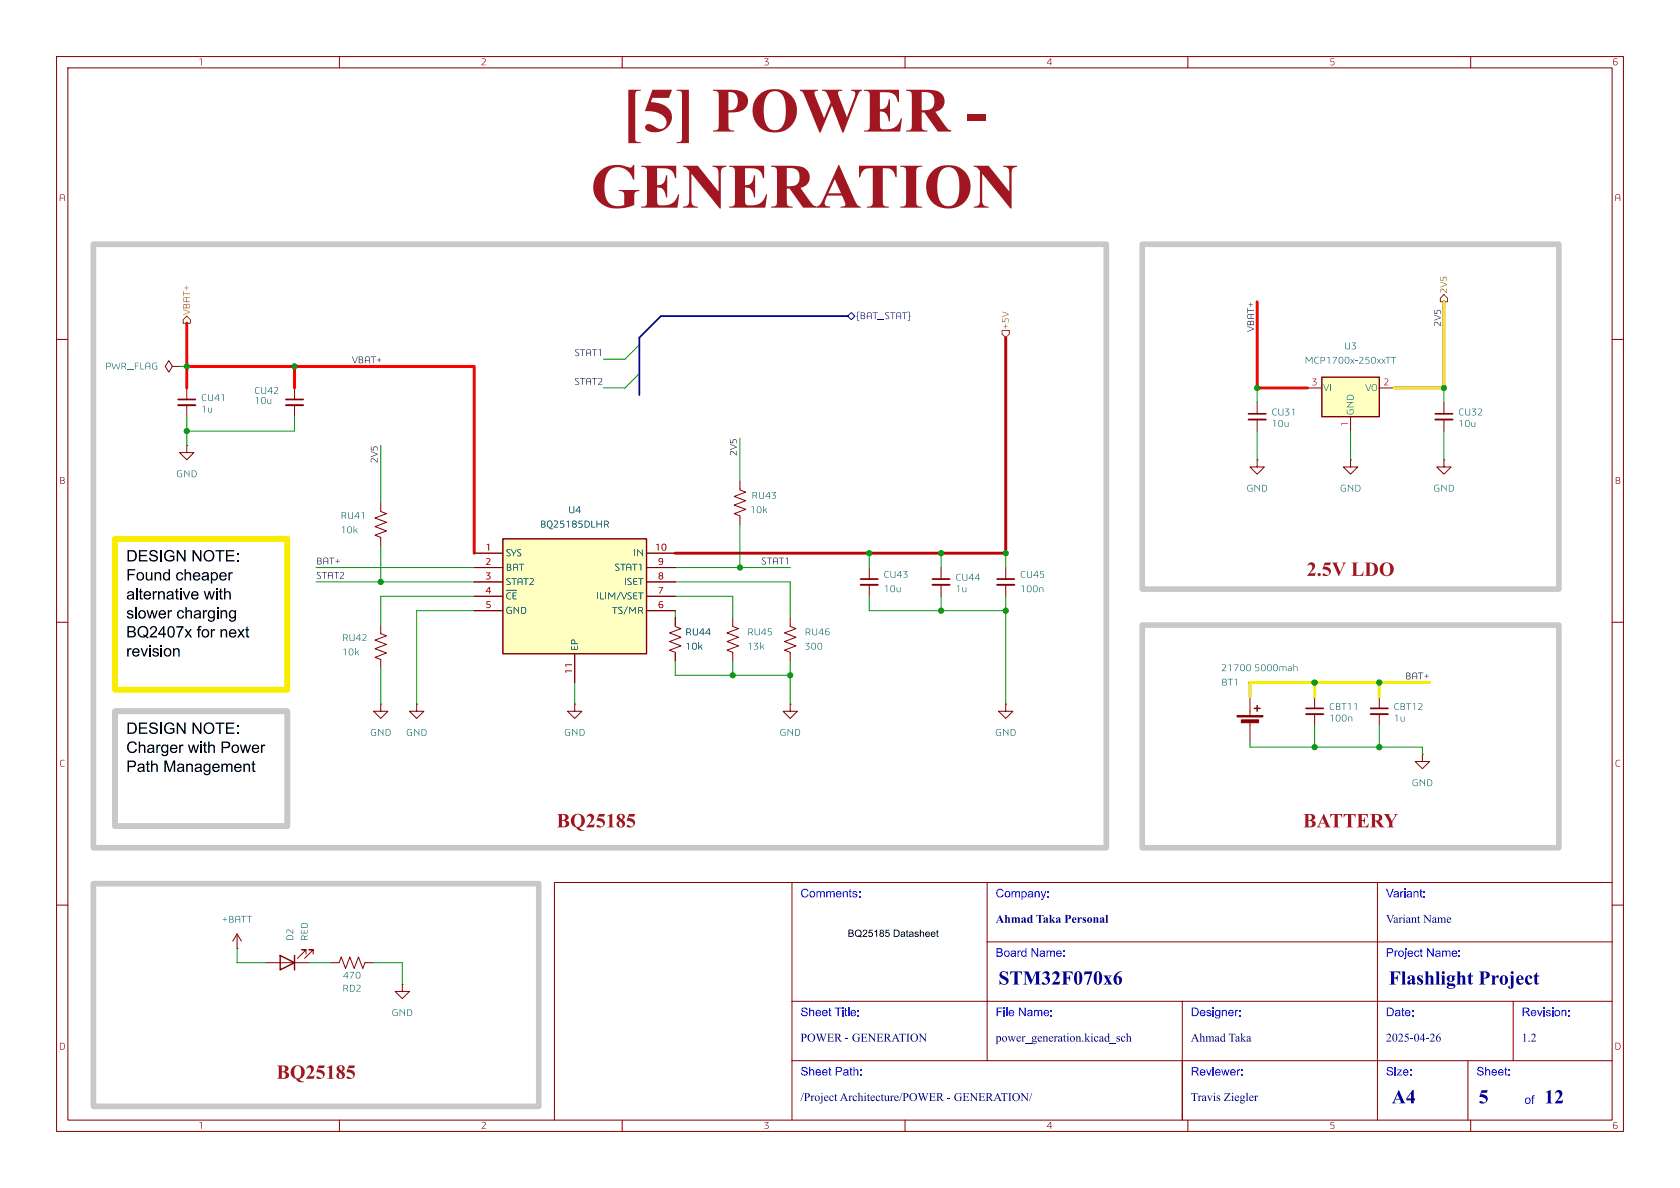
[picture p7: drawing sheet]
<svg xmlns="http://www.w3.org/2000/svg" width="297mm" height="210mm" viewBox="0 0 297 210" stroke-linecap="round" stroke-linejoin="round" font-family="sans-serif">
<g fill="none" stroke="#840000" stroke-width=".18">
<path d="M10 10h277v190h-277zM12 12h273v186h-273zM60 10v2M110 10v2M160 10v2M210 10v2M260 10v2M10 60h2M33 78.7v1.3h1.3l-1.3 1.3-1.3-1.3h1.3M33 78.7h.1M33 68.6v2M33 71.6v2.1"/>
<path d="M285 60h2M67.3 88.9v1.5l1 .4-2 .8 2 .7-2 .8 2 .8-2 .7 1 .4v1.5M10 110h2M67.3 110.5v1.5l1 .4-2 .8 2 .7-2 .8 2 .7-2 .8 1 .4v1.5M285 110h2M67.3 124.5v1.2h1.3l-1.3 1.3-1.3-1.3h1.3M67.3 124.5h.1M73.7 124.5v1.2h1.2l-1.2 1.3-1.3-1.3h1.3M73.7 124.5h.1M221 123.2v3.3M221 127.5v3.3M232.4 123.2v2"/>
<path d="M232.4 126.2v2.1M243.8 123.2v2M243.8 126.2v2.1M251.5 133.4v1.2h1.2l-1.2 1.3-1.3-1.3h1.3M251.5 133.4h.1M140 156v42M174.5 156v31.5M243.5 156v42M285 156h-187v42M10 160h2M41.9 167.6h.1M41.9 165.1l-.8 1.3"/>
<path d="M41.9 165.1l.8 1.3M41.9 165.1v2.5M47 170.2h7.6M54.1 168.7v-.8h-.8h.8l-1.5 1.5M55.4 168.7v-.8h-.8h.8l-1.6 1.5M58.4 170.2h1.5l.4-1 .8 2 .7-2 .8 2 .8-2 .7 2 .4-1h1.5M71.1 174v1.3h1.3l-1.3 1.2-1.3-1.2h1.3M71.1 174h.1M140 177h145M174.5 166.5h110.5M209 177v21M267.5 177v10.5"/>
<path d="M285 160h2M60 198v2M110 198v2M140 187.5h145M160 198v2M210 198v2M259.5 187.5v10.5M260 198v2"/>
</g>
<path d="M31.5 70.6h3M230.9 125.2h3M242.3 125.2h3.1" fill="none" stroke="#840000" stroke-width=".3"/>
<path d="M31.5 71.6h3M230.9 126.2h3M242.3 126.2h3.1" fill="none" stroke="#840000" stroke-width=".33"/>
<path d="M221.7 125.2h1.1M222.2 124.7v1M49.5 168.9l2.6 1.3-2.6 1.3zM52.1 168.9v2.6" fill="none" stroke="#840000" stroke-width=".25"/>
<g fill="#840000" stroke="#840000" stroke-width=".18">
<path d="M218.7 126.5h4.6v.2h-4.6z"/>
<path d="M219.5 127.3h3v.5h-3z"/>
</g>
<path d="M233.7 66.7h10.1v7h-10.1z" fill="#ffffc2"/>
<path d="M233.7 66.7h10.1v7h-10.1z" fill="none" stroke="#840000" stroke-width=".25"/>
<g fill="none" stroke="#840000" stroke-width=".18">
<path d="M222.2 71.1v2.1M222.2 74.2v2M231.1 68.6h2.6M238.8 73.7v2.5M243.8 68.6h2.6M130.8 85.1v1.5l1 .4-2 .8 2 .7-2 .8 2 .7-2 .8 1 .4v1.5M222.2 81.3v1.3h1.3l-1.3 1.2-1.2-1.2h1.2M222.2 81.3h.1M238.8 81.3v1.3h1.2l-1.2 1.2-1.3-1.2h1.3M238.8 81.3h.1M153.7 100.3v2.1M153.7 103.4v2"/>
<path d="M166.4 100.3v2.1M166.4 103.4v2M177.8 100.3v2.1M177.8 103.4v2"/>
</g>
<path d="M220.7 73.2h3.1M152.1 102.4h3.1M164.8 102.4h3.1M176.3 102.4h3" fill="none" stroke="#840000" stroke-width=".3"/>
<path d="M220.7 74.2h3.1M152.1 103.4h3.1M164.8 103.4h3.1M176.3 103.4h3" fill="none" stroke="#840000" stroke-width=".33"/>
<path d="M88.9 95.3h25.4v20.3h-25.4z" fill="#ffffc2"/>
<path d="M88.9 95.3h25.4v20.3h-25.4z" fill="none" stroke="#840000" stroke-width=".25"/>
<g fill="none" stroke="#840000" stroke-width=".18">
<path d="M30.5 64.8l-.7-1-.6 1 .6 1 .7-1h1.2M31.7 64.8h.1M52.1 68.6v2M52.1 71.6v2.1M255.3 71.1v2.1M255.3 74.2v2M83.8 97.8h5.1M114.3 97.8h5.1M255.3 81.3v1.3h1.2l-1.2 1.2-1.3-1.2h1.3M255.3 81.3h.1M83.8 100.3h5.1M83.8 102.9h5.1"/>
<path d="M83.8 105.4h5.1M83.8 108h5.1M101.6 115.6v5.1M114.3 100.3h5.1M114.3 102.9h5.1M114.3 105.4h5.1M114.3 108h5.1M119.4 109.2v1.5l1 .4-2 .8 2 .7-2 .8 2 .8-2 .7 1 .4v1.5M129.5 109.2v1.5l1.1 .4-2.1 .8 2.1 .7-2.1 .8 2.1 .8-2.1 .7 1 .4v1.5M139.7 109.2v1.5l1 .4-2 .8 2 .7-2 .8 2 .8-2 .7 1 .4v1.5M101.6 124.5v1.2h1.3l-1.3 1.3-1.3-1.3h1.3M101.6 124.5h.1"/>
<path d="M139.7 124.5v1.2h1.3l-1.3 1.3-1.3-1.3h1.3M139.7 124.5h.1M177.8 124.5v1.2h1.3l-1.3 1.3-1.3-1.3h1.3M177.8 124.5h.1"/>
</g>
<path d="M50.5 70.6h3.1M253.7 73.2h3.1" fill="none" stroke="#840000" stroke-width=".3"/>
<path d="M50.5 71.6h3.1M253.7 74.2h3.1" fill="none" stroke="#840000" stroke-width=".33"/>
<path d="M32.4 56.5l.6-.6 .7 .6v.7h-1.3zM177.2 58.4h1.2v.7l-.6 .6-.6-.6zM255.3 52.1l.6 .6v.6h-1.3v-.6z" fill="none" stroke="#725600" stroke-width=".18"/>
<path d="M149.9 55.9l.6-.7 .6 .7-.6 .6z" fill="none" stroke="#000084" stroke-width=".18"/>
<path d="M149.9 55.9h-33.1l-3.8 3.8v10.2" fill="none" stroke="#000084" stroke-width=".3"/>
<g fill="none" stroke="#009600" stroke-width=".18">
<path d="M31.7 64.8h1.3M33 73.7v5M52.1 73.7v2.5h-19.1M67.3 78.7v10.2M113 61l-2.5 2.5h-3.8M113 66l-2.5 2.6h-3.8M130.8 77.5v7.6M222.2 68.6v2.5M222.2 76.2v5.1M238.8 76.2v5.1M255.3 68.6v2.5M255.3 76.2v5.1"/>
<path d="M67.3 96.5v6.4M130.8 92.7v7.6M153.7 97.8v2.5M166.4 97.8v2.5M177.8 97.8v2.5M55.9 102.9h27.9M55.9 100.3h27.9M67.3 118.1v6.4M83.8 108h-10.1v16.5M83.8 105.4h-16.5v5.1M119.4 105.4h10.1v3.8M119.4 102.9h20.3v6.3"/>
<path d="M119.4 100.3h20.3M119.4 108v1.2M119.4 116.8v2.6h20.3M129.5 116.8v2.6M139.7 116.8v7.7M153.7 105.4v2.6h24.1M166.4 105.4v2.6M177.8 105.4v19.1M101.6 120.7v3.8M221 130.8v1.3h30.5v1.3M232.4 128.3v3.8M243.8 128.3v3.8"/>
<path d="M41.9 167.6v2.6h5.1M54.6 170.2h3.8M66 170.2h5.1v3.8"/>
</g>
<path d="M177.8 59.7v38.1h-58.4" fill="none" stroke="#c20000" stroke-width=".51"/>
<path d="M33 57.2v11.4M222.2 53.3v15.3h8.9M33 64.8h50.8v33M52.1 64.8v3.8" fill="none" stroke="#f00" stroke-width=".51"/>
<path d="M232.4 120.7v2.5M243.8 120.7v2.5M252.7 120.7h-31.7v2.5" fill="none" stroke="#c2c200" stroke-width=".51"/>
<path d="M255.3 53.3v15.3h-8.9" fill="none" stroke="#f90" stroke-width=".51"/>
<path d="M20.3 95.3h30.5v26.6h-30.5z" fill="none" stroke="#faec00" stroke-width="1"/>
<g fill="#000">
<path d="M22.5 97.2h.7a1.01 1.01 0 0 1 1 1 1.01 1.01 0 0 1-.9 1.1h-.8v-.3h.7a.78 .78 0 0 0 .7-.8 .78 .78 0 0 0-.7-.7h-.4v1.5h-.3zM24.6 97.2h1.4v.3h-1.2v.6h1.1v.2h-1.1v.7h1.3v.3h-1.5zM26.6 97.4l.3-.2a.73 .73 0 0 1 1 .6h-.3a.46 .46 0 0 0-.5-.4 .46 .46 0 0 0-.4 .5l.1 .1a1.18 1.18 0 0 1 1.1 .6 .8 .8 0 0 1-.8 .7 .8 .8 0 0 1-.8-.7h.3a.55 .55 0 0 0 .5 .4 .55 .55 0 0 0 .6-.4l-.3-.2a1.02 1.02 0 0 1-1-.5zM29.3 97.5a.92 .92 0 0 1 1.5 .3l-.2 .1a.72 .72 0 0 0-1-.4 .72 .72 0 0 0-.3 1.1 .79 .79 0 0 0 1.3 .2v-.3h-.6v-.3h.9v.8a1.08 1.08 0 0 1-1.6 0 1.08 1.08 0 0 1 0-1.5zM31.2 97.2h.3l1.1 1.6v-1.6h.2v2.1h-.3l-1-1.6v1.6h-.3zM34 97.2h.3l1.1 1.6v-1.6h.2v2.1h-.3l-1-1.6v1.6h-.3zM36.2 97.5a.99 .99 0 0 1 1.5 .1 .99 .99 0 0 1-.2 1.4 .99 .99 0 0 1-1.4-.2l-.1-.5h.3a.72 .72 0 0 0 .8 .7 .72 .72 0 0 0 .5-1.1 .69 .69 0 0 0-.8-.4 .69 .69 0 0 0-.5 .8h-.3zM38.1 97.2h1.6v.3h-.7v1.8h-.3v-1.8h-.6zM40 97.2h1.4v.3h-1.2v.6h1.1v.2h-1.1v.7h1.2v.3h-1.4zM41.9 97.8h.2v.3h-.2zM41.9 99h.2v.3h-.2zM22.5 100.6h1.4v.2h-1.1v.7h1v.2h-1v.9h-.3z"/>
<path d="M22.5 110.7h.8a.51 .51 0 0 1 .6 .3 .51 .51 0 0 1-.2 .6 .57 .57 0 0 1 .3 .7 .57 .57 0 0 1-.7 .4h-.8v-.2h.8a.37 .37 0 0 0 .5-.4 .37 .37 0 0 0-.5-.3h-.5v.7h-.3v-1h.7a.32 .32 0 0 0 .5-.2 .32 .32 0 0 0-.3-.4h-.6v.6h-.3zM24.7 104.2l.3-.2v.5h.2v.2h-.2v.9v.1h.2l.1 .3-.5-.2-.1-1.1h-.2v-.2h.2zM24.6 110.9a1.02 1.02 0 0 1 1.4 .1 1.02 1.02 0 0 1-.1 1.5l.4 .2-.1 .1h-.2a.54 .54 0 0 0-.7-.1 .95 .95 0 0 1-1-1h.3a.7 .7 0 0 0 .9 .7l-.2-.1v-.2a.38 .38 0 0 0 .6 .1 .38 .38 0 0 0 0-.5 .69 .69 0 0 0-.6-.8 .69 .69 0 0 0-.7 .8h-.3zM26.4 114h.2v.3h-.2zM26.7 110.8a.64 .64 0 0 1 1 .1 .64 .64 0 0 1-.3 1l-.6 .6h1v.2h-1.4a1.95 1.95 0 0 1 1-1.2 .39 .39 0 0 0-.1-.6 .39 .39 0 0 0-.6 .4h-.2zM28.4 114h.3v.3h-.3zM28.9 110.7h.2v1.3h.2v.2h-.2v.5h-.3v-.5h-.8v-.2h.8v-.9l-.6 .9h-.2zM29 101.3a.54 .54 0 0 1 .8 0v-.7h.2v2h-.2v-.2a.6 .6 0 0 1-.7 .1 .6 .6 0 0 1-.3-.6h.2a.43 .43 0 0 0 .5 .5 .43 .43 0 0 0 .3-.6 .4 .4 0 0 0-.5-.5 .4 .4 0 0 0-.3 .6h-.2zM29.9 110.8a.64 .64 0 0 1 .7 0 .64 .64 0 0 1 .3 .6 .92 .92 0 0 1-.7 1.3 .81 .81 0 0 1-.6-1h.2a.56 .56 0 0 0 .5 .8 1.18 1.18 0 0 0 0-1.6 .43 .43 0 0 0-.4 .5l-.1 .3h-.2l.1-.6zM31.2 110.7h1.3l-.6 1.2-.2 .8h-.3l.1-.6 .6-1.2h-.9zM31.1 104.2l.2-.2v.5h.3v.2h-.3v.9l.1 .1h.2v.3l-.5-.2v-1.1h-.2v-.2h.2zM32.6 111.2h.4l.3 .5 .3-.5h.3l-.5 .7 .6 .8h-.3l-.4-.6-.4 .6h-.3l.5-.8z"/>
<path d="M32.6 100.6h.3v.7a.52 .52 0 0 1 .6-.2 .52 .52 0 0 1 .3 .6v.9h-.3v-.9a.36 .36 0 0 0-.4-.4 .36 .36 0 0 0-.2 .5v.8h-.3zM32.8 107.3h.2v.7a.52 .52 0 0 1 .6-.1 .52 .52 0 0 1 .3 .5v.9h-.2v-.9a.36 .36 0 0 0-.4-.3 .36 .36 0 0 0-.3 .4v.8h-.2zM35.1 110.8l.5-.1v.2a.26 .26 0 0 0-.3 0 .26 .26 0 0 0-.1 .3h.3v.2h-.3v1.3h-.2v-1.3h-.2v-.2h.2zM35.9 111.4a.71 .71 0 0 1 1 .1 .71 .71 0 0 1-.2 1 .71 .71 0 0 1-1-.2l-.1-.3h.3a.46 .46 0 0 0 .5 .5 .46 .46 0 0 0 .3-.7 .43 .43 0 0 0-.5-.4 .43 .43 0 0 0-.3 .6h-.3zM37.3 111.2h.2v.3l.2-.3h.3v.3a.32 .32 0 0 0-.4 0 .32 .32 0 0 0-.1 .4v.8h-.2zM39 111.2h.2v.2a.52 .52 0 0 1 .6-.2 .52 .52 0 0 1 .4 .6v.9h-.3v-.9a.36 .36 0 0 0-.4-.4 .36 .36 0 0 0-.3 .5v.8h-.2zM38.9 104.2l.2-.2v.5h.3v.2h-.3v.9l.1 .1h.2v.3l-.5-.2v-1.1h-.2v-.2h.2zM39.6 104h.3v.7a.52 .52 0 0 1 .6-.2 .52 .52 0 0 1 .3 .5v1h-.3v-1a.36 .36 0 0 0-.4-.3 .36 .36 0 0 0-.2 .5v.8h-.3zM40.6 111.4a.68 .68 0 0 1 .9-.1 .68 .68 0 0 1 .3 .7h-1.1a.42 .42 0 0 0 .3 .5 .42 .42 0 0 0 .5-.3l.3 .1a.69 .69 0 0 1-.9 .4 .69 .69 0 0 1-.4-.9h1a.41 .41 0 0 0-.4-.4 .41 .41 0 0 0-.4 .4h-.2zM42 111.2h.3l.3 .5 .4-.5h.3l-.5 .7 .5 .8h-.3l-.4-.6-.4 .6h-.3l.6-.8zM43.5 110.9l.3-.2v.5h.2v.2h-.2v.9v.2h.2l.1 .2-.5-.1-.1-1.2h-.1v-.2h.1zM22.5 127.7h.7a1.01 1.01 0 0 1 1 1 1.01 1.01 0 0 1-.9 1h-.8v-.2h.7a.78 .78 0 0 0 .7-.8 .78 .78 0 0 0-.7-.7h-.4v1.5h-.3z"/>
<path d="M22.5 134.4h.8a.61 .61 0 0 1 .8 .6 .61 .61 0 0 1-.8 .6h-.5v.9h-.3v-1.1h.8a.37 .37 0 0 0 .5-.4 .37 .37 0 0 0-.5-.3h-.5v.7h-.3zM22.7 131.3a.88 .88 0 0 1 1.5 .3l-.3 .1a.66 .66 0 0 0-.8-.3 .66 .66 0 0 0-.4 .8 .62 .62 0 0 0 .6 .7 .62 .62 0 0 0 .7-.5l.2 .1a.95 .95 0 0 1-1.3 .5 .95 .95 0 0 1-.4-1.3zM24.5 131.1h.3v.7a.52 .52 0 0 1 .6-.2 .52 .52 0 0 1 .3 .6v.9h-.2v-.9a.36 .36 0 0 0-.5-.4 .36 .36 0 0 0-.2 .5v.8h-.3zM24.6 127.7h1.4v.3h-1.2v.6h1.1v.2h-1.1v.7h1.3v.2h-1.5zM26.6 127.9l.3-.2a.73 .73 0 0 1 1 .6h-.3a.46 .46 0 0 0-.5-.4 .46 .46 0 0 0-.4 .5h.1a1.18 1.18 0 0 1 1.1 .7 .8 .8 0 0 1-.8 .7 .8 .8 0 0 1-.8-.7h.3a.55 .55 0 0 0 .5 .4 .55 .55 0 0 0 .6-.4l-.3-.2a1.02 1.02 0 0 1-1-.6zM26 134.6l.2-.1v.5h.3v.2h-.3v.8l.1 .2h.2v.3l-.5-.2v-1.1h-.2v-.2h.2zM26.7 134.4h.2v.8a.52 .52 0 0 1 .7-.2 .52 .52 0 0 1 .3 .5v1h-.3v-1a.36 .36 0 0 0-.4-.3 .36 .36 0 0 0-.3 .5v.8h-.2zM29.1 134.4h.4l.5 1.8 .6-1.8h.4v2.1h-.3v-1.7l-.6 1.7h-.2l-.6-1.8v1.8h-.2zM29.3 128a.92 .92 0 0 1 1.5 .3h-.2a.72 .72 0 0 0-1-.3 .72 .72 0 0 0-.3 1 .79 .79 0 0 0 1.3 .3v-.4h-.6v-.2h.9v.7a1.08 1.08 0 0 1-1.6 .1 1.08 1.08 0 0 1 0-1.5zM31.2 127.7h.3l1.1 1.6v-1.6h.2v2h-.3l-1-1.5v1.5h-.3zM34 127.7h.3l1.1 1.6v-1.6h.2v2h-.3l-1-1.5v1.5h-.3zM35.4 131.1h.3v.3h-.3z"/>
<path d="M36.1 131.3l.2-.2v.5h.3v.2h-.3v.9l.1 .2h.2v.2l-.5-.1v-1.2h-.2v-.2h.2zM36.8 131.1h.3v.7a.52 .52 0 0 1 .6-.2 .52 .52 0 0 1 .3 .6v.9h-.3v-.9a.36 .36 0 0 0-.4-.4 .36 .36 0 0 0-.2 .5v.8h-.3zM36.2 128a.99 .99 0 0 1 1.5 .1 .99 .99 0 0 1-.2 1.4 .99 .99 0 0 1-1.4-.2l-.1-.5h.3a.72 .72 0 0 0 .8 .7 .72 .72 0 0 0 .5-1.1 .69 .69 0 0 0-.8-.5 .69 .69 0 0 0-.5 .9h-.3zM38.1 127.7h1.6v.3h-.7v1.7h-.3v-1.7h-.6zM40 127.7h1.4v.3h-1.2v.6h1.1v.2h-1.1v.7h1.2v.2h-1.4zM39.2 131.1h.7a.61 .61 0 0 1 .8 .6 .61 .61 0 0 1-.7 .6h-.6v.8h-.2v-1.1h.8a.37 .37 0 0 0 .4-.3 .37 .37 0 0 0-.5-.4h-.5v.7h-.2zM41.9 128.3h.2v.3h-.2zM41.9 129.4h.2v.3h-.2zM44.6 134.6l.3-.1v.5h.2v.2h-.2v.8v.2h.2l.1 .3-.5-.2-.1-1.1h-.1v-.2h.1z"/>
</g>
<path d="M28.5 97.2v2.1M28.5 127.7v2" fill="none" stroke="#000" stroke-width=".26"/>
<path d="M24 107.3v2M24.2 104v2" fill="none" stroke="#000" stroke-width=".25"/>
<path d="M16.5 43.2h179.1v106.7h-179.1zM201.9 43.2h73.7v60.9h-73.7zM201.9 110.5h73.7v39.4h-73.7zM20.3 125.7h30.5v20.4h-30.5zM16.5 156.2h78.7v39.4h-78.7z" fill="none" stroke="#c8c8c8" stroke-width="1"/>
<g fill="#009600" stroke="#009600" stroke-width=".18">
<circle cx="177.8" cy="97.8" r=".46"/>
<circle cx="177.8" cy="108" r=".46"/>
<circle cx="166.4" cy="108" r=".46"/>
<circle cx="166.4" cy="97.8" r=".46"/>
<circle cx="153.7" cy="97.8" r=".46"/>
<circle cx="222.2" cy="68.6" r=".46"/>
<circle cx="130.8" cy="100.3" r=".46"/>
<circle cx="67.3" cy="102.9" r=".46"/>
<circle cx="33" cy="64.8" r=".46"/>
<circle cx="52.1" cy="64.8" r=".46"/>
<circle cx="33" cy="76.2" r=".46"/>
<circle cx="243.8" cy="132.1" r=".46"/>
<circle cx="232.4" cy="132.1" r=".46"/>
<circle cx="232.4" cy="120.7" r=".46"/>
<circle cx="243.8" cy="120.7" r=".46"/>
<circle cx="255.3" cy="68.6" r=".46"/>
<circle cx="139.7" cy="119.4" r=".46"/>
<circle cx="129.5" cy="119.4" r=".46"/>
</g>
<g font-size="11.1" fill="#a21622">
<text x="109.9" y="26.2">[5] POWER -</text>
<text x="104.4" y="39.6">GENERATION</text>
</g>
<g font-size="3.5" fill="#a21622">
<text x="231" y="102.2">2.5VLDO</text>
<text x="98.4" y="146.7">BQ25185</text>
<text x="230.4" y="146.7">BATTERY</text>
<text x="48.9" y="191.1">BQ25185</text>
</g>
<g font-size="3.5" fill="#00007f">
<text x="176.5" y="174.9">STM32F070x6</text>
<text x="245.5" y="174.9">FlashlightProject</text>
<text x="246" y="195.9">A4</text>
<text x="261.4" y="196">5</text>
<text x="273" y="196">12</text>
</g>
<g font-size="2.8">
<text x="22.3" y="103.7">Found cheaper</text>
<text x="22.3" y="107.1">alternative with</text>
<text x="22.3" y="110.5">slower charging</text>
<text x="22.3" y="117.2">revision</text>
<text x="22.3" y="134.2">Charger with Power</text>
<text x="22.3" y="137.6">Path Management</text>
</g>
<g font-size="2.1" fill="#00f">
<text x="141.5" y="159.2">Comments:</text>
<text x="176" y="159.2">Company:</text>
<text x="245" y="159.2">Variant:</text>
<text x="176" y="169.7">Board Name:</text>
<text x="245" y="169.7">Project Name:</text>
<text x="141.5" y="180.2">Sheet Title:</text>
<text x="176" y="180.2">File Name:</text>
<text x="210.5" y="180.2">Designer:</text>
<text x="245" y="180.2">Date:</text>
<text x="269" y="180.2">Revision:</text>
<text x="141.5" y="190.7">Sheet Path:</text>
<text x="210.5" y="190.7">Reviewer:</text>
<text x="245" y="190.7">Size:</text>
<text x="261" y="190.7">Sheet:</text>
<text x="269.5" y="195.7">of</text>
</g>
<g font-size="2.1" fill="#00007f">
<text x="176" y="163.7">AhmadTakaPersonal</text>
<text x="245" y="163.7">VariantName</text>
<text x="141.5" y="184.7">POWER- GENERATION</text>
<text x="176" y="184.7">power_generation.kicad_sch</text>
<text x="210.5" y="184.7">AhmadTaka</text>
<text x="245" y="184.7">2025-04-26</text>
<text x="269" y="184.7">1.2</text>
<text x="141.5" y="195.2">/ProjectArchitecture/POWER- GENERATION/</text>
<text x="210.5" y="195.2">TravisZiegler</text>
</g>
<g font-size="1.8" fill="#840000">
<text x="35" y="11.9">1</text>
<text x="85" y="11.9">2</text>
<text x="135" y="11.9">3</text>
<text x="185" y="11.9">4</text>
<text x="235" y="11.9">5</text>
<text x="285" y="11.9">6</text>
<text x="10.4" y="35.9">A</text>
<text x="285.4" y="35.9">A</text>
<text x="10.4" y="85.9">B</text>
<text x="285.4" y="85.9">B</text>
<text x="10.5" y="135.9">C</text>
<text x="285.5" y="135.9">C</text>
<text x="10.4" y="185.9">D</text>
<text x="285.4" y="185.9">D</text>
<text x="35" y="199.9">1</text>
<text x="85" y="199.9">2</text>
<text x="135" y="199.9">3</text>
<text x="185" y="199.9">4</text>
<text x="235" y="199.9">5</text>
<text x="285" y="199.9">6</text>
</g>
<g font-size="1.8" fill="#725600">
<text x="256.2" y="51.9" transform="rotate(-90 256.2 51.9)">2V5</text>
<text x="33.9" y="55.7" transform="rotate(-90 33.9 55.7)">VBAT+</text>
<text x="178.7" y="58.2" transform="rotate(-90 178.7 58.2)">+5V</text>
</g>
<text font-size="1.8" fill="#000084" x="151.3" y="56.8">{BAT_STAT}</text>
<g font-size="1.8" fill="#0f0f0f">
<text x="221.9" y="58.7" transform="rotate(-90 221.9 58.7)">VBAT+</text>
<text x="254.9" y="57.7" transform="rotate(-90 254.9 57.7)">2V5</text>
<text x="62.2" y="64.4">VBAT+</text>
<text x="101.5" y="63.2">STAT1</text>
<text x="101.5" y="68.2">STAT2</text>
<text x="67" y="81.9" transform="rotate(-90 67 81.9)">2V5</text>
<text x="130.5" y="80.6" transform="rotate(-90 130.5 80.6)">2V5</text>
<text x="55.9" y="100">BAT+</text>
<text x="134.6" y="100">STAT1</text>
<text x="55.9" y="102.5">STAT2</text>
<text x="248.4" y="120.3">BAT+</text>
</g>
<g font-size="1.8" fill="#006464">
<text x="18.6" y="65.7">PWR_FLAG</text>
<text x="230.6" y="64.6">MCP1700x-250xxTT</text>
<text x="237.6" y="62.1">U3</text>
<text x="35.6" y="71.2">CU41</text>
<text x="45" y="71.8">10u</text>
<text x="45" y="70">CU42</text>
<text x="233.9" y="69.5">VI</text>
<text x="241.4" y="69.5">VO</text>
<text x="35.6" y="73.3">1u</text>
<text x="224.8" y="75.8">10u</text>
<text x="224.8" y="73.8">CU31</text>
<text x="239.7" y="73.4" transform="rotate(-90 239.7 73.4)">GND</text>
<text x="257.8" y="75.8">10u</text>
<text x="257.8" y="73.8">CU32</text>
<text x="31.1" y="84.7">GND</text>
<text x="132.8" y="88.5">RU43</text>
<text x="220.4" y="87.3">GND</text>
<text x="236.9" y="87.3">GND</text>
<text x="253.4" y="87.3">GND</text>
<text x="60.2" y="92.1">RU41</text>
<text x="60.2" y="94.6">10k</text>
<text x="95.5" y="93.6">BQ25185DLHR</text>
<text x="100.4" y="91.1">U4</text>
<text x="132.6" y="91.1">10k</text>
<text x="89.4" y="98.7">SYS</text>
<text x="89.4" y="101.2">BAT</text>
<text x="108.6" y="101.2">STAT1</text>
<text x="111.9" y="98.7">IN</text>
<text x="89.4" y="103.8">STAT2</text>
<text x="89.4" y="106.3">~{CE}</text>
<text x="105.4" y="106.3">ILIM/VSET</text>
<text x="110.3" y="103.8">ISET</text>
<text x="156.2" y="105">10u</text>
<text x="156.2" y="102.5">CU43</text>
<text x="168.9" y="103">CU44</text>
<text x="168.9" y="105">1u</text>
<text x="180.3" y="105">100n</text>
<text x="180.3" y="102.5">CU45</text>
<text x="60.5" y="113.7">RU42</text>
<text x="89.4" y="108.8">GND</text>
<text x="108.2" y="108.8">TS/MR</text>
<text x="121.2" y="112.7">RU44</text>
<text x="132.1" y="112.7">RU45</text>
<text x="142.2" y="112.7">RU46</text>
<text x="60.5" y="116.2">10k</text>
<text x="102.5" y="115.1" transform="rotate(-90 102.5 115.1)">EP</text>
<text x="121.2" y="115.2">10k</text>
<text x="132.1" y="115.2">13k</text>
<text x="142.2" y="115.2">300</text>
<text x="215.9" y="119">21700</text>
<text x="221.7" y="119">5000mah</text>
<text x="215.9" y="121.5">BT1</text>
<text x="234.9" y="125.9">CBT11</text>
<text x="246.4" y="125.9">CBT12</text>
<text x="65.4" y="130.4">GND</text>
<text x="71.8" y="130.4">GND</text>
<text x="99.7" y="130.4">GND</text>
<text x="137.8" y="130.4">GND</text>
<text x="175.9" y="130.4">GND</text>
<text x="234.9" y="127.9">100n</text>
<text x="246.4" y="127.9">1u</text>
<text x="249.6" y="139.3">GND</text>
<text x="39.2" y="163.5">+BATT</text>
<text x="52.2" y="166.4" transform="rotate(-90 52.2 166.4)">D2</text>
<text x="54.7" y="166.4" transform="rotate(-90 54.7 166.4)">RED</text>
<text x="60.6" y="173.4">470</text>
<text x="60.5" y="175.6">RD2</text>
<text x="69.2" y="180">GND</text>
</g>
<g font-size="1.8" fill="#a90000">
<text x="231.9" y="68.3">3</text>
<text x="244.6" y="68.3">2</text>
<text x="238.5" y="75.5" transform="rotate(-90 238.5 75.5)">1</text>
<text x="85.8" y="97.5">1</text>
<text x="85.8" y="100.1">2</text>
<text x="115.8" y="97.5">10</text>
<text x="116.3" y="100.1">9</text>
<text x="85.8" y="102.6">3</text>
<text x="85.8" y="105.2">4</text>
<text x="85.8" y="107.7">5</text>
<text x="116.3" y="102.6">8</text>
<text x="116.3" y="105.2">7</text>
<text x="116.3" y="107.7">6</text>
<text x="101.3" y="119.2" transform="rotate(-90 101.3 119.2)">11</text>
</g>
<text font-size="1.8" x="149.9" y="165.8">BQ25185 Datasheet</text>
</svg>
